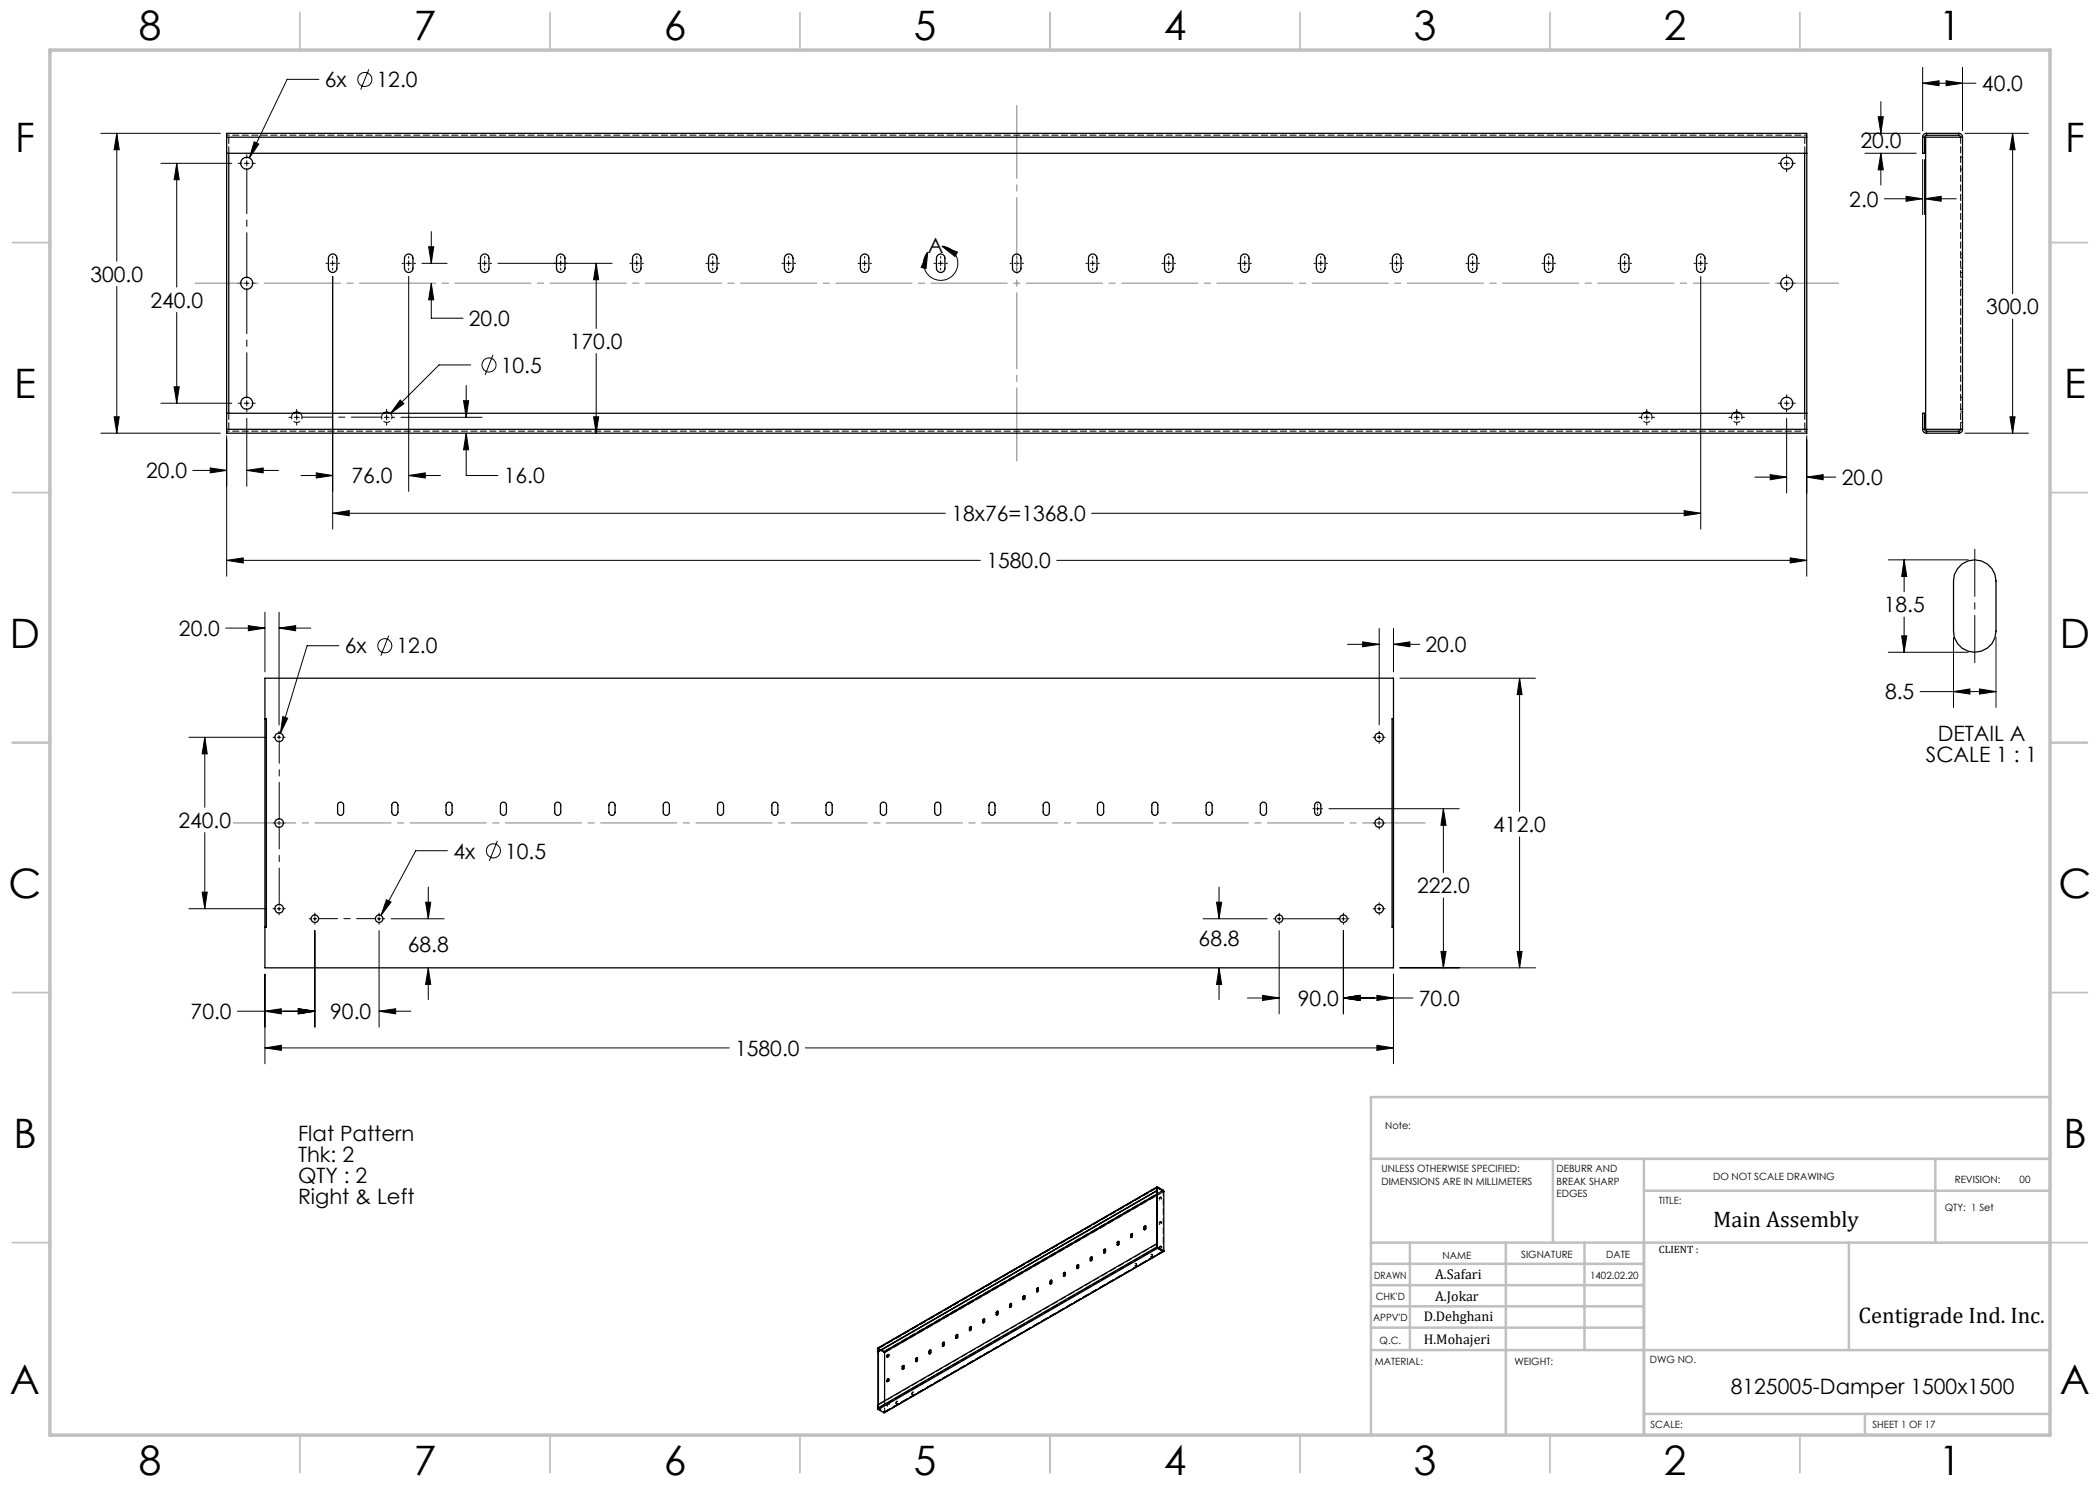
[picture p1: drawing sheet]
<svg xmlns="http://www.w3.org/2000/svg" width="420mm" height="297mm" viewBox="0 0 420 297" stroke-linecap="round" stroke-linejoin="round" font-family="sans-serif">
<g fill="none" stroke="#000" stroke-width=".2">
<path d="M63.8 15.9h-6.4l-7.5 15.7M73.8 13.9l-1.7 4M384.5 16.6l3.3-.4v.9zM384.5 13.5v12.7M384.5 16.6h10.7M389.2 16.2l3.3 .4-3.3 .5zM392.5 13.5v12.7M20.2 26.7h23.9M23.4 26.7l.4 3.2h-1zM23.4 26.7v25.5M32.2 32.7h14.2M35.3 32.7l.5 3.2h-1z"/>
<path d="M35.3 32.7v24.7M47.6 32.7h.7M48.8 32.7h1M49.4 30.9v.7M49.4 32.1v1.1M50.4 32.7h.6M50.8 28.4l1 .4-1.9 2.8zM355.6 32.7h.7M356.8 32.7h1.1M357.3 30.9v.7M357.3 32.1v1.1M357.3 33.7v.7"/>
<path d="M358.4 32.7h.7M373 26.7h11M373 30.7h10.3M375.6 23.4h1.1l-.5 3.3zM376.2 30.7l.5 3.3h-1.1zM376.2 20.3v6.4M376.2 30.7v6.3M376.9 39.8h7.6M381.2 39.3l3.3 .5-3.3 .4zM384.5 31.9v11M384.9 39.8l3.3-.5v.9zM384.9 31.9v11"/>
<path d="M384.9 39.8h6.4M393 26.7h12.7M402.5 26.7l.5 3.2h-1zM402.5 26.7v32.1M23.4 57.3v29.3M47.6 56.7h.7M48.8 56.7h1M49.4 56.2v.9M50.4 56.7h.6M65.2 52.7h.3M66 52.7h1.1M66.5 51.3v.3"/>
<path d="M66.5 52.1v1.1M66.5 53.7v.3M66.5 55.3v50.5M67.6 52.7h.3M80.4 52.7h.3M81.2 52.7h1.1M81.7 51.3v.3M81.7 52.1v1.1M81.7 53.7v.3M81.7 55.3v43M82.8 52.7h.3M84.4 52.7h5"/>
<path d="M85.7 49.4h1l-.4 3.3zM86.3 56.7l.4 3.3h-1zM86.3 56.7v6.9h6.3M86.3 46.3v6.4M95.6 52.7h.3M96.4 52.7h1M96.9 51.3v.3M96.9 52.1v1.1M96.9 53.7v.3M98 52.7h.3M99.6 52.7h22.8M112.1 51.3v.3"/>
<path d="M112.1 52.1v1.1M112.1 53.7v.3M119.2 52.7l.5 3.2h-1zM119.2 52.7v13M126 52.7h.3M126.8 52.7h1M127.4 51.3v.3M127.4 52.1v1.1M127.4 53.7v.3M128.4 52.7h.3M141.2 52.7h.3M142 52.7h1.1"/>
<path d="M142.6 51.3v.3M142.6 52.1v1.1M142.6 53.7v.3M143.5 52.7h.4M156.4 52.7h.3M157.2 52.7h1.1M157.7 51.3v.3M157.7 52.1v1.1M157.7 53.7v.3M158.8 52.7h.3M171.6 52.7h.3M172.4 52.7h1.1"/>
<path d="M172.9 51.3v.3M172.9 52.1v1.1M172.9 53.7v.3M174 52.7h.3M185.6 50.4l-.4 3.3-1-.2zM186.8 52.7h.3M187.6 52.7h1.1M188.1 51.3v.3M188.1 52.1v1.1M188.1 53.7v.3M188.4 49.2a3.4 3.4 0 0 1 3 4.4 3.4 3.4 0 0 1-4.9 2.1 3.4 3.4 0 0 1-.9-5.3M188.4 49.2l3.1 1.2-.5 .9z"/>
<path d="M189.2 52.7h.3M202 52.7h.3M202.8 52.7h1M203.3 51.3v.3M203.3 52.1v1.1M203.3 53.7v.3M204.4 52.7h.3M217.2 52.7h.3M218.1 52.7h.9M218.5 51.3v.3M218.5 52.1v1.1M218.5 53.7v.3"/>
<path d="M219.6 52.7h.3M232.4 52.7h.3M233.2 52.7h1M233.8 51.3v.3M233.8 52.1v1.1M233.8 53.7v.3M234.8 52.7h.3M247.6 52.7h.3M248.4 52.7h1M249 51.3v.3M249 52.1v1.1M249 53.7v.3"/>
<path d="M249.9 52.7h.4M262.8 52.7h.3M263.6 52.7h1.1M264.2 51.3v.3M264.2 52.1v1.1M264.2 53.7v.3M265.1 52.7h.4M278 52.7h.3M278.8 52.7h1.1M279.3 51.3v.3M279.3 52.1v1.1M279.3 53.7v.3"/>
<path d="M280.4 52.7h.3M293.2 52.7h.3M294 52.7h1.1M294.5 51.3v.3M294.5 52.1v1.1M294.5 53.7v.3M295.6 52.7h.3M308.4 52.7h.3M309.2 52.7h1.1M309.7 51.3v.3M309.7 52.1v1.1M309.7 53.7v.3"/>
<path d="M310.8 52.7h.3M323.6 52.7h.3M324.4 52.7h1M324.9 51.3v.3M324.9 52.1v1.1M324.9 53.7v.3M326 52.7h.3M338.8 52.7h.3M339.6 52.7h1M340.1 51.3v.3M340.1 52.1v1.1M340.1 53.7v.3"/>
<path d="M340.1 55.3v50.5M341.2 52.7h.3M355.6 56.7h.7M356.8 56.7h1.1M357.3 55v.6M357.3 56.2v.9M357.3 57.7v.6M358.4 56.7h.7M34.8 77.4h1l-.5 3.2zM35.3 62.5v18.1M93.2 77.1v6.4M94.2 73h-6.4l-9.7 9.7"/>
<path d="M98.6 71l-1.6 4M119.2 70.7v15.9M357.3 78.9v.7M402.5 63.8v22.8M20.2 86.6h23.9M22.8 83.4h1l-.4 3.2zM32.2 80.6h14.2M38.6 94.1h6.7M42.1 93.6l3.2 .5-3.2 .5zM45.3 87.1v28.1M47.6 80.6h.7M48.8 80.6h1"/>
<path d="M49.4 80.1v1.1M49.4 81.7v.7M49.4 94.1l3.2-.5v1zM49.4 83.6v13.7M49.4 94.1h6.3M50.4 80.6h.6M57.8 83.5h.5M58.8 83.5h1.1M59.3 81.9v.5M59.3 82.9v1.1M59.3 84.5v.5M60.2 95.1h6.3"/>
<path d="M63.3 94.6l3.2 .5-3.2 .5zM76.8 83.5h1.1M77.3 81.9v.5M77.3 82.9v1.1M77.3 84.5v.5M78.4 83.5h.5M80 80l.8 .7-2.7 2zM80.2 83.5h16.2M81.7 95.1l3.4-.5v1zM81.7 95.1h6.4M92.7 80.1h1l-.5 3.4zM93.2 86.6l.5 3.4h-1z"/>
<path d="M93.2 86.6v8.5h6.4M118.7 83.4h1l-.5 3.2zM327.8 83.5h.5M328.8 83.5h1M329.4 81.9v.5M329.4 82.9v1.1M329.4 84.5v.5M330.4 83.5h.5M345.8 83.5h.5M346.9 83.5h.9M347.3 81.9v.5M347.3 82.9v1.1"/>
<path d="M347.3 84.5v.5M348.4 83.5h.5M351 95.4h6.3M354 94.9l3.3 .5-3.3 .6zM355.6 80.6h.7M356.8 80.6h1.1M357.3 80.1v1.1M357.3 81.7v.7M357.3 83.6v15M358.4 80.6h.7M361.4 95.4l3.2-.5v1.1zM361.4 87.1v28.1"/>
<path d="M361.4 95.4h5.7M393 86.6h12.7M402 83.4h1l-.5 3.2zM45.3 112.1l3.3-.5v1zM45.3 112.1h150.8M66.5 102.7l3.4-.6v1zM66.5 102.7h122.6M211.3 112.1h150.1M218.3 102.7h121.8M336.8 102.1l3.3 .6-3.3 .4zM358 111.6l3.4 .5-3.4 .5zM377.6 112h16.1"/>
<path d="M380.8 112l.6 3.3h-1.1zM380.8 112v6.4M45.2 125.6h7.8M49.7 125.1l3.3 .5-3.3 .5zM53 122.4v12M55.8 125.6l3.3-.5v1zM55.8 122.4v22.6M55.8 125.6h6.4M67.8 129.1h-6.4l-5.3 17.5M77.8 127.1l-1.6 4.1M269.5 128.9h6.3M272.5 128.4l3.3 .5-3.3 .5z"/>
<path d="M275.8 125.7v19.3M278.7 128.9l3.3-.5v1zM278.7 125.7v8.7M278.7 128.9h5.2M280 135.6h27.1M303.9 135.6l.5 3.3h-1zM303.9 135.6v26.7M377.6 130.5h16.1M380.3 127.2h1.1l-.6 3.3zM380.8 123.4v7.1M384 138.3h15.2M390.7 138.3l3.3-.5v1z"/>
<path d="M390.7 127.5v14M395.9 137.8l3.3 .5-3.3 .5zM399.2 127.5v14M37.8 147.5h15.5M41 147.5l.5 3.3h-1.1zM41 147.5v14M54.6 147.5h.5M55.5 147.5h.7M55.8 146.3v.5M55.8 147.1v.7M56.6 147.5h.4M56.6 143.3l.9 .3-1.4 3z"/>
<path d="M274.6 147.5h.5M275.4 147.5h.8M275.8 146.3v.5M275.8 147.1v.7M275.8 148.2v.5M276.5 147.5h.5M40.4 178.4h1.1l-.5 3.3zM41 166.5v15.2M54.6 164.6h.5M55.5 164.6h.7M55.8 164.2v.8M56.6 164.6h.4"/>
<path d="M77.3 179.9l.9 .5-2 2.7zM85.7 177.4v6.4M89.5 170.1h-6.4l-6.9 13M99.5 168.2l-1.6 4M243.8 177.4v6.4M262.6 161.7h.2M263.2 161.7h.7M263.5 160.8v.2M263.5 161.4v.7M263.5 162.5v.2M264.3 161.7h.2M265.8 161.7h26.1"/>
<path d="M274.6 164.6h.5M275.4 164.6h.8M275.8 163.4v.5M275.8 164.2v.8M275.8 165.3v.5M276.5 164.6h.5M288.7 161.7l.5 3.4h-1zM288.7 161.7v12.9M288.7 179.6v14M303.9 167.4v26.2M37.8 181.7h15.5M53 194.8v18"/>
<path d="M54.6 181.7h.5M55.5 181.7h.7M55.8 181.4v.7M55.8 182.5v.5M56.6 181.7h.4M61.8 183.8h.4M62.6 183.8h.7M63 182.6v.4M63 183.4v.7M63 184.5v.4M63 186.1v19.3M75.5 183.8h.7"/>
<path d="M75.8 182.6v.4M75.8 183.4v.7M75.8 184.5v.4M75.8 186.1v19.3M76.6 183.8h.3M78.2 183.8h10.6M85.1 180.4h1l-.4 3.4zM85.7 193.6l.4 3.3h-1zM85.7 193.6v6.3M240.6 183.8h12.8M243.3 180.4h1l-.5 3.4zM243.8 193.6l.5 3.3h-1z"/>
<path d="M243.8 193.6v6.3M249.5 199.6h6.3M252.5 199.1l3.3 .5-3.3 .5zM254.7 183.8h.4M255.5 183.8h.7M255.8 182.6v.4M255.8 183.4v.7M255.8 184.5v.4M255.8 186.1v16.7M256.5 183.8h11.5M268.3 183.8h.8M268.7 182.6v.4"/>
<path d="M268.7 183.4v.7M268.7 184.5v.4M268.7 199.6l3.3-.5v1zM268.7 186.1v16.7M268.7 199.6h13.9M269.4 183.8h.4M274.6 181.7h.5M275.4 199.1l3.3 .5-3.3 .5zM275.4 181.7h.8M275.8 180.5v.5M275.8 181.4v.7M275.8 182.5v.5"/>
<path d="M276.5 181.7h.5M278.7 194.8v18M280 193.6h27.1M288.2 190.3h1l-.5 3.3zM303.4 190.3h1l-.5 3.3zM47.5 202.2h15.5M53 209.6l3.3-.5v1zM53 202.2l3.3-.4v1zM53 209.6h92.8M59.7 201.8l3.3 .4-3.3 .6zM75.8 202.2l3.3-.4v1zM75.8 202.2h6.4"/>
<path d="M161.1 209.6h117.6M275.4 209.1l3.3 .5-3.3 .5z"/>
<circle cx="73" cy="15.9" r="1.41"/>
<circle cx="97.8" cy="73" r="1.4"/>
<circle cx="77" cy="129.2" r="1.41"/>
<circle cx="98.7" cy="170.2" r="1.41"/>
</g>
<path d="M49.4 55.6v-22M49.4 79.6v-22" fill="none" stroke="#000" stroke-width=".2" stroke-dasharray="15.2 1.3 1.3 1.3" stroke-dashoffset="6.2"/>
<path d="M76.3 83.4h-15.9" fill="none" stroke="#000" stroke-width=".2" stroke-dasharray="15.2 1.3 1.3 1.3" stroke-dashoffset="9.2"/>
<path d="M55.8 163.9v-15.7M55.8 181v-15.7" fill="none" stroke="#000" stroke-width=".2" stroke-dasharray="15.2 1.3 1.3 1.3" stroke-dashoffset="7.8"/>
<path d="M75.1 183.7h-11.4" fill="none" stroke="#000" stroke-width=".2" stroke-dasharray="15.2 1.3 1.3 1.3" stroke-dashoffset="11.4"/>
<path d="M395 109.8v22.7" fill="none" stroke="#000" stroke-width=".2" stroke-dasharray="15.2 1.3 1.3 1.3" stroke-dashoffset="5.8"/>
<path d="M367.7 56.6h-328.7" fill="none" stroke="#808080" stroke-width=".2" stroke-dasharray="15.2 1.3 1.3 1.3" stroke-dashoffset="5.2"/>
<path d="M203.4 21.1v71.1" fill="none" stroke="#808080" stroke-width=".2" stroke-dasharray="15.2 1.3 1.3 1.3" stroke-dashoffset=".6"/>
<path d="M46.6 164.6h238.5" fill="none" stroke="#808080" stroke-width=".2" stroke-dasharray="15.2 1.3 1.3 1.3" stroke-dashoffset="2.7"/>
<g fill="none" stroke="#c0c0c0" stroke-width=".35">
<path d="M60 2.5v7.5M110 2.5v7.5M160 2.5v7.5M210 2.5v7.5M260 2.5v7.5M310 2.5v7.5M360 2.5v7.5M2.5 48.5h7.5M410 48.5h7.5M2.5 98.5h7.5M410 98.5h7.5M2.5 148.5h7.5"/>
<path d="M410 148.5h7.5M2.5 198.5h7.5M410 198.5h7.5M2.5 248.5h7.5M410 248.5h7.5M60 287v7.5M110 287v7.5M160 287v7.5M210 287v7.5M260 287v7.5M310 287v7.5M360 287v7.5"/>
</g>
<g fill="none" stroke="#c0c0c0" stroke-width=".5">
<path d="M410 219.4h-135.8v67.4M274.2 231.8h135.8M310.6 231.8v16.7M328.8 231.8v55.2M328.8 238.2h81.2M387.1 231.8v16.7M274.2 248.5h135.8M274.2 257h54.6M274.2 252.8h54.6M282 248.5v21.5M301.2 248.5v38.3M316.9 248.5v21.5"/>
<path d="M369.8 248.5v21.5M274.2 265.5h54.6M274.2 261.3h54.6M274.2 270h135.8M328.8 282.8h81.2M373 282.8v4.2"/>
</g>
<path d="M10 10h400v277h-400z" fill="none" stroke="#c0c0c0" stroke-width=".7"/>
<g fill="#000">
<path d="M185.6 50.4l-.4 3.3-1-.2zM188.4 49.2l3.1 1.2-.5 .9z"/>
<path d="M358 111.6l3.4 .5-3.4 .5zM45.3 112.1l3.3-.5v1zM50.8 28.4l-.9 3.2 1.9-2.8zM23.4 26.7l.4 3.2h-1zM22.8 83.4h1l-.4 3.2zM35.3 32.7l.5 3.2h-1zM34.8 77.4h1l-.5 3.2zM86.3 56.7l.4 3.3h-1zM85.7 49.4h1l-.4 3.3zM63.3 94.6l3.2 .5-3.2 .5zM81.7 95.1l3.4-.5v1zM66.5 102.7l3.4-.6v1zM336.8 102.1l3.3 .6-3.3 .4zM361.4 95.4l3.2-.5v1.1zM354 94.9l3.3 .5-3.3 .6zM49.4 94.1l3.2-.5v1zM42.1 93.6l3.2 .5-3.2 .5zM80 80l-1.9 2.7 2.7-2zM118.7 83.4h1l-.5 3.2zM119.2 52.7l.5 3.2h-1zM93.2 86.6l.5 3.4h-1zM92.7 80.1h1l-.5 3.4zM303.9 135.6l.5 3.3h-1zM303.4 190.3h1l-.5 3.3zM53 209.6l3.3-.5v1zM275.4 209.1l3.3 .5-3.3 .5zM288.7 161.7l.5 3.4h-1zM288.2 190.3h1l-.5 3.3zM85.1 180.4h1l-.4 3.4zM85.7 193.6l.4 3.3h-1zM59.7 201.8l3.3 .4-3.3 .6zM75.8 202.2l3.3-.4v1zM53 202.2l3.3-.4v1zM59.7 201.8l3.3 .4-3.3 .6zM252.5 199.1l3.3 .5-3.3 .5zM268.7 199.6l3.3-.5v1zM268.7 199.6l3.3-.5v1zM275.4 199.1l3.3 .5-3.3 .5zM243.8 193.6l.5 3.3h-1zM243.3 180.4h1l-.5 3.4zM41 147.5l.5 3.3h-1.1zM40.4 178.4h1.1l-.5 3.3zM56.6 143.3l-.5 3.3 1.4-3zM77.3 179.9l-1.1 3.2 2-2.7zM49.7 125.1l3.3 .5-3.3 .5zM55.8 125.6l3.3-.5v1zM278.7 128.9l3.3-.5v1zM272.5 128.4l3.3 .5-3.3 .5zM376.2 30.7l.5 3.3h-1.1zM375.6 23.4h1.1l-.5 3.3zM384.5 16.6l3.3-.4v.9zM389.2 16.2l3.3 .4-3.3 .5zM402.5 26.7l.5 3.2h-1zM402 83.4h1l-.5 3.2zM381.2 39.3l3.3 .5-3.3 .4zM384.9 39.8l3.3-.5v.9zM390.7 138.3l3.3-.5v1zM395.9 137.8l3.3 .5-3.3 .5zM380.8 112l.6 3.3h-1.1zM380.3 127.2h1.1l-.6 3.3z"/>
</g>
<g fill="none" stroke="#000" stroke-width=".25">
<path d="M45.3 27.4v-.7h316.1v.7M45.3 27.4v58.5M45.3 30.7h316.1M45.3 27.4h316.1M45.8 30.7v52M360.9 30.7v52M361.4 27.4v58.5M384.5 27.4v3.3h.4v-3.3M384.5 27.4h.4M385.3 27.1l-.3 .1-.1 .2M385.3 26.7a.73 .73 0 0 0-.8 .7M385.3 26.7h6.4"/>
<path d="M385.3 26.7v.4M385.3 27.1h6.4M391.7 26.7a.73 .73 0 0 1 .8 .7M391.7 27.1l.3 .1 .1 .2M391.7 26.7v.4M392.5 27.4h-7.4v58.5h7.4M392.5 27.4v58.5M65.9 51.1a.83 .83 0 0 1 .9-.3 .83 .83 0 0 1 .6 .8v2.1a.85 .85 0 0 1-.9 .8 .85 .85 0 0 1-.8-.8v-2.1zM81.1 51.1a.83 .83 0 0 1 .9-.3 .83 .83 0 0 1 .6 .8v2.1a.85 .85 0 0 1-.9 .8 .85 .85 0 0 1-.8-.8v-2.1zM96.3 51.1a.84 .84 0 0 1 .9-.3 .84 .84 0 0 1 .6 .8v2.1a.85 .85 0 0 1-.9 .8 .85 .85 0 0 1-.8-.8v-2.1zM111.4 51.1a.86 .86 0 0 1 1-.3 .86 .86 0 0 1 .6 .8v2.1a.85 .85 0 0 1-.9 .8 .85 .85 0 0 1-.8-.8v-2.1zM126.6 51.1a.86 .86 0 0 1 1-.3 .86 .86 0 0 1 .6 .8v2.1a.85 .85 0 0 1-.8 .8 .85 .85 0 0 1-.9-.8v-2.1z"/>
<path d="M142 51a.85 .85 0 0 1 .9-.1 .85 .85 0 0 1 .5 .7v2.1a.85 .85 0 0 1-.8 .8 .85 .85 0 0 1-.9-.8v-2.1zM157.2 51a.85 .85 0 0 1 .9-.1 .85 .85 0 0 1 .5 .7v2.1a.86 .86 0 0 1-.9 .8 .86 .86 0 0 1-.8-.8v-2.1zM172.4 51a.82 .82 0 0 1 .9-.1 .82 .82 0 0 1 .5 .7v2.1a.85 .85 0 0 1-.9 .8 .85 .85 0 0 1-.8-.8v-2.1zM187.6 51a.82 .82 0 0 1 .9-.1 .82 .82 0 0 1 .5 .7v2.1a.85 .85 0 0 1-.9 .8 .85 .85 0 0 1-.8-.8v-2.1zM202.8 51a.82 .82 0 0 1 .9-.1 .82 .82 0 0 1 .5 .7v2.1a.85 .85 0 0 1-.9 .8 .85 .85 0 0 1-.8-.8v-2.1zM217.8 51.1a.86 .86 0 0 1 1-.3 .86 .86 0 0 1 .6 .8v2.1a.85 .85 0 0 1-.9 .8 .85 .85 0 0 1-.8-.8v-2.1zM233 51.1a.86 .86 0 0 1 1-.3 .86 .86 0 0 1 .6 .8v2.1a.85 .85 0 0 1-.8 .8 .85 .85 0 0 1-.9-.8v-2.1zM248.2 51.1a.86 .86 0 0 1 1-.3 .86 .86 0 0 1 .6 .8v2.1a.85 .85 0 0 1-.8 .8 .85 .85 0 0 1-.9-.8v-2.1zM263.5 51.1a.86 .86 0 0 1 .9-.3 .86 .86 0 0 1 .6 .8v2.1a.86 .86 0 0 1-.9 .8 .86 .86 0 0 1-.8-.8v-2.1zM278.7 51.1a.86 .86 0 0 1 .9-.3 .86 .86 0 0 1 .6 .8v2.1a.86 .86 0 0 1-.9 .8 .86 .86 0 0 1-.8-.8v-2.1zM293.9 51.1a.83 .83 0 0 1 .9-.3 .83 .83 0 0 1 .6 .8v2.1a.85 .85 0 0 1-.9 .8 .85 .85 0 0 1-.8-.8v-2.1zM309.1 51.1a.83 .83 0 0 1 .9-.3 .83 .83 0 0 1 .6 .8v2.1a.85 .85 0 0 1-.9 .8 .85 .85 0 0 1-.8-.8v-2.1z"/>
<path d="M324.3 51.1a.84 .84 0 0 1 .9-.3 .84 .84 0 0 1 .6 .8v2.1a.85 .85 0 0 1-.9 .8 .85 .85 0 0 1-.8-.8v-2.1zM339.4 51.1a.86 .86 0 0 1 1-.3 .86 .86 0 0 1 .6 .8v2.1a.85 .85 0 0 1-.9 .8 .85 .85 0 0 1-.8-.8v-2.1zM45.3 85.9v.7h316.1v-.7M45.3 82.7h316.1M45.3 85.9h316.1M58.7 82.7l.6-.3 .7 .3M76.7 82.7l.6-.3 .7 .3M328.6 82.7l.8-.3 .6 .3M346.7 82.7l.6-.3 .7 .3M384.5 85.9a.73 .73 0 0 0 .8 .7M384.5 85.9v-3.2h.4v3.2M384.5 85.9h.4"/>
<path d="M384.9 85.9l.1 .2 .3 .2M385.3 86.6h6.4M385.3 86.3h6.4M385.3 86.3v.3M391.7 86.3v.3M392.1 85.9l-.1 .2-.3 .2M392.5 85.9a.73 .73 0 0 1-.8 .7M392.4 112.8a4.3 4.3 0 0 1 6.8 3.4v10a4.3 4.3 0 0 1-4.2 4.3 4.3 4.3 0 0 1-4.3-4.3v-10l.2-1.3 .6-1.2zM53 135.6h225.7v58h-225.7zM53 143.8h.3v41.7h-.3M278.7 143.8h-.3v41.7h.3M67.6 160.7a.59 .59 0 0 1 .7-.3 .59 .59 0 0 1 .4 .6v1.5a.6 .6 0 0 1-.6 .6 .6 .6 0 0 1-.6-.6z"/>
<path d="M78.6 160.5l.6-.1 .4 .4v1.7a.62 .62 0 0 1-.6 .6 .62 .62 0 0 1-.6-.6v-1.5zM89.3 160.7a.59 .59 0 0 1 .7-.3 .59 .59 0 0 1 .4 .6v1.5a.6 .6 0 0 1-.6 .6 .6 .6 0 0 1-.6-.6zM100.2 160.7a.59 .59 0 0 1 .7-.3 .59 .59 0 0 1 .4 .6v1.5a.6 .6 0 0 1-.6 .6 .6 .6 0 0 1-.6-.6zM111.2 160.5l.5-.1 .4 .4v1.7a.6 .6 0 0 1-.6 .6 .6 .6 0 0 1-.6-.6v-1.7zM122 160.5l.6-.1 .4 .4v1.7a.62 .62 0 0 1-.6 .6 .62 .62 0 0 1-.6-.6v-1.5zM132.9 160.5l.6-.1 .3 .4 .1 1.7a.62 .62 0 0 1-.6 .6 .62 .62 0 0 1-.7-.6v-1.5zM143.8 160.5l.5-.1 .3 .3 .1 1.8a.6 .6 0 0 1-.6 .6 .6 .6 0 0 1-.6-.6v-1.5zM154.6 160.5l.6-.1 .3 .4 .1 1.7a.6 .6 0 0 1-.6 .6 .6 .6 0 0 1-.6-.6v-1.7zM165.5 160.5l.5-.1 .3 .3 .1 1.8a.62 .62 0 0 1-.6 .6 .62 .62 0 0 1-.6-.6v-1.5zM176.3 160.5l.6-.1 .4 .4v1.7a.62 .62 0 0 1-.6 .6 .62 .62 0 0 1-.6-.6v-1.5zM187.2 160.5l.5-.1 .4 .4v1.7a.6 .6 0 0 1-.6 .6 .6 .6 0 0 1-.6-.6v-1.5zM198 160.5l.6-.1 .3 .3 .1 1.8a.6 .6 0 0 1-.6 .6 .6 .6 0 0 1-.6-.6v-1.5z"/>
<path d="M208.9 160.5l.5-.1 .4 .4 .1 1.7a.62 .62 0 0 1-.6 .6 .62 .62 0 0 1-.7-.6v-1.5zM219.7 160.5l.6-.1 .4 .4v1.7a.62 .62 0 0 1-.6 .6 .62 .62 0 0 1-.6-.6v-1.5zM230.6 160.5l.5-.1 .5 .4v1.7a.6 .6 0 0 1-.6 .6 .6 .6 0 0 1-.6-.6v-1.5zM241.3 160.7a.59 .59 0 0 1 .7-.3 .59 .59 0 0 1 .4 .6v1.5a.6 .6 0 0 1-.6 .6 .6 .6 0 0 1-.6-.6zM252.2 160.7a.59 .59 0 0 1 .7-.3 .59 .59 0 0 1 .4 .6v1.5a.62 .62 0 0 1-.6 .6 .62 .62 0 0 1-.6-.6v-1.5zM263.2 160.5l.5-.1 .4 .4 .1 1.7a.62 .62 0 0 1-.7 .6 .62 .62 0 0 1-.6-.6v-1.5zM231.4 237.5v.6M231.4 238.1l-55.8 32.3M231.4 237.5h.1M231.4 238.1l-55.9 32.3M231.4 237.5l-55.9 32.2M231.4 239l-54.5 31.5"/>
<path d="M231.4 238.8l-54.6 31.6-.6-.4 .7 .5M231.4 237.4l-55.9 32.3M231.4 237.5v11.9M231.5 237.5v12M231.5 237.5l-.1 .1M231.5 237.5l1.2 .8M231.5 237.4l-.1 .1M231.5 237.5h-.1M231.5 237.4v.1M231.5 237.4l1.1 .7M231.5 237.5l1.1 .6M232.6 238.1l.2 .2"/>
<path d="M232.6 238.1l.1 .2M232.6 238.1h.1M232.6 238.1v.1M232.7 238.3h.1M232.8 238.3v11.9M204.6 259.4l.2-.3 .1 .1v.6l-.2 .1-.1-.1M204.6 259.4v.4M204.6 259.8l.1 .1M204.6 259.4h.1M204.7 259.9h.1M204.7 259.4v.5M204.9 259.1l-.2 .3"/>
<path d="M207.3 257.8l.2-.2 .1 .5-.2 .3-.1-.1M207.3 257.8v.5M207.3 258.3h.1M207.3 257.8l.1 .1M207.4 258.3v.1M207.4 257.9v.4M207.6 257.6l-.2 .3M210 256.3l.3-.3v.6l-.2 .2-.1-.1M210 256.3v.4M210 256.7h.1M210 256.3h.1M210.1 256.7v.1"/>
<path d="M210.1 256.3v.4M210.3 256l-.2 .3M212.7 254.7l.3-.2v.6l-.2 .2-.1-.1M212.7 254.7v.5M212.7 255.2h.1M212.7 254.7l.1 .1M212.8 255.2v.1M212.8 254.8v.4M213 254.5l-.2 .3M215.4 253.2l.2-.3 .1 .6-.2 .2-.1-.1M215.4 253.2v.4M215.4 253.6h.1"/>
<path d="M215.4 253.2h.1M215.4 253.6l.1 .1M215.7 252.9l-.3 .3M218.1 251.6l.2-.2h.1v.6l-.2 .2-.1-.1M218.1 251.6v.5M218.1 252.1h.1M218.1 251.6v.1M218.1 252.1l.1 .1M218.1 251.7v.4M218.3 251.4l-.2 .3M220.7 250.1l.2-.3 .2 .1v.5l-.3 .2-.1-.1M220.7 250.1v.4"/>
<path d="M220.7 250.5h.1M220.7 250.1l.1 .1M220.8 250.5v.1M220.8 250.2v.3M221.1 249.9l-.3 .3M223.4 248.5l.2-.3 .1 .1v.5l-.1 .3-.2-.1M223.4 248.5v.5M223.4 249h.1M223.4 248.5l.1 .1M223.5 248.6v.5M223.7 248.3l-.2 .3M226.1 247l.3-.3v.6l-.2 .2-.1-.1"/>
<path d="M226.1 247v.4M226.1 247.4h.1M226.1 247h.1M226.2 247v.5M226.4 246.8l-.2 .2M228.8 245.4l.3-.2v.6l-.2 .2-.1-.2M228.8 245.4v.4M228.8 245.8l.1 .1M228.8 245.4l.1 .1M228.9 245.5v.5M229.1 245.2l-.2 .3M231.4 249.4l.1 .3"/>
<path d="M231.4 249.4h.1M231.4 249.4l-55.9 32.3M231.4 248.7l-55.9 32.3v.7M231.4 248.7v.7M231.4 248.7v.1M231.4 249.4l.1 .2M231.5 249.4l1.2 .8M231.5 249.6v.1M231.5 249.7l-55.9 32.2M231.5 249.7l1.1 .6M231.5 249.6l1.1 .6M232.6 250.2h.1"/>
<path d="M232.6 250.3l-55.8 32.2M232.6 250.2v.1M232.7 250.2h-.1M232.7 250.2h.1M232.7 250.3l-55.9 32.2M232.8 250.2l-.2 .1M175.5 269.7v.7M175.5 270.4h.1M175.6 270.4v10.5M175.7 270.4v10.5M176.9 270.5v9.7M177.4 275.9l.2-.1a.24 .24 0 0 1 .1 .3 .24 .24 0 0 1-.4 .1z"/>
<path d="M177.5 270.9h.1a.24 .24 0 0 1 .1 .3 .24 .24 0 0 1-.4 .1zM177.7 275.8l-.3 .2v.3M177.7 270.9l-.2 .1-.1 .4M180.4 273.4l.3-.3v.6l-.1 .2-.2-.1M180.4 273.4v.4M180.4 273.8h.1M180.4 273.4h.1M180.5 273.8v.1M180.5 273.4v.4M180.7 273.1l-.2 .3M183.1 271.8l.3-.3v.7l-.1 .1-.2-.1M183.1 271.8v.4"/>
<path d="M183.1 272.2l.1 .1M183.1 271.8h.1M183.2 272.3h.1M183.2 271.8v.5M183.4 271.6l-.2 .2M185.8 270.3l.1-.3h.2v.6l-.2 .2-.1-.1M185.8 270.3v.4M185.8 270.7h.1M185.8 270.3h.1M185.9 270.7v.1M185.9 270.3v.4M186.1 270l-.2 .3"/>
<path d="M188.5 268.7l.2-.3 .1 .1v.6l-.2 .1-.1-.1M188.5 268.7v.4M188.5 269.1l.1 .1M188.5 268.7h.1M188.6 269.2h.1M188.6 268.7v.5M188.8 268.5l-.2 .2M191.2 267.2l.2-.3 .1 .5-.2 .3-.1-.1M191.2 267.2v.4M191.2 267.6h.1M191.2 267.2h.1M191.3 267.6v.1"/>
<path d="M191.3 267.2v.4M191.5 266.9l-.2 .3M193.9 265.6l.2-.3v.7l-.1 .1-.1-.1M193.9 265.6v.4M193.9 266l.1 .1M193.9 265.6h.1M194 266.1h.1M194 265.6v.5M194.2 265.4l-.2 .2M196.6 264.1l.2-.3v.6l-.1 .2-.1-.1M196.6 264.1v.4M196.6 264.5h.1"/>
<path d="M196.6 264.1h.1M196.6 264.5v.1M196.8 263.8l-.2 .3M199.2 262.5l.3-.3v.7l-.1 .1-.2-.1M199.2 262.5v.4M199.2 262.9l.1 .1M199.2 262.5h.1M199.3 263h.1M199.3 262.5v.5M199.5 262.3l-.2 .2M201.9 260.9l.2-.2h.1v.6l-.2 .2-.1-.1M201.9 260.9v.5"/>
<path d="M201.9 261.4h.1M201.9 260.9l.1 .1M202 261.4v.1M202 261v.4M202.2 260.7l-.2 .3M175.5 281.7l.1 .2M175.6 281.9l1.2 .6"/>
<circle cx="49.3" cy="32.7" r="1.19"/>
<circle cx="357.3" cy="32.7" r="1.19"/>
<circle cx="49.4" cy="56.7" r="1.2"/>
<circle cx="357.3" cy="56.7" r="1.2"/>
<circle cx="49.3" cy="80.6" r="1.2"/>
<circle cx="357.3" cy="80.6" r="1.2"/>
<circle cx="55.8" cy="147.5" r=".85"/>
<circle cx="275.8" cy="147.5" r=".86"/>
<circle cx="55.8" cy="164.6" r=".85"/>
<circle cx="275.8" cy="164.6" r=".86"/>
<circle cx="55.8" cy="181.7" r=".84"/>
<circle cx="63" cy="183.7" r=".74"/>
<circle cx="75.8" cy="183.7" r=".75"/>
<circle cx="255.8" cy="183.7" r=".75"/>
<circle cx="268.7" cy="183.7" r=".75"/>
<circle cx="275.8" cy="181.8" r=".85"/>
</g>
<path d="M45.4 27h316M361.4 86.2h-316M232 239.5a.22 .22 0 0 1 .2 .3 .22 .22 0 0 1-.4 0l.2-.3M232.1 239.5a.22 .22 0 0 1 .1 .3 .22 .22 0 0 1-.3 0l.2-.3M232 244.4a.22 .22 0 0 1 .2 .3 .22 .22 0 0 1-.4 0l.2-.3M232 249.3a.22 .22 0 0 1 .2 .3 .22 .22 0 0 1-.4 0l.2-.3M232.1 249.3a.22 .22 0 0 1 .1 .3 .22 .22 0 0 1-.3 0l.2-.3M232.1 244.4a.22 .22 0 0 1 .1 .3 .22 .22 0 0 1-.3 0l.2-.3M177.6 280.7h-.1a.25 .25 0 0 0-.2 .3 .25 .25 0 0 0 .3 .2 .25 .25 0 0 0 .2-.3v-.2h-.2M177.6 280.7v.1a.25 .25 0 0 0-.2 .3 .25 .25 0 0 0 .3 .2 .25 .25 0 0 0 .2-.4l-.1-.2h-.2" fill="none" stroke="#000" stroke-width=".2" stroke-dasharray="1.3 .6" stroke-dashoffset=".8"/>
<g fill="none" stroke="#000" stroke-width=".2" stroke-dasharray="1.3 .6">
<path d="M45.8 30.6v-3.2M361 30.6v-3.2M392.1 33.8h.4M392.5 31.4h-.4M392.1 57.8h.4M392.1 54.5h.4M392.5 53.6h-.4M392.5 51.6h-.4M392.5 55.4h-.4M392.5 50.8h-.4M392.5 79.4h-.4M45.8 85.8v-3.2"/>
<path d="M58.7 82.6a1.05 1.05 0 0 0-.1 1.6 1.05 1.05 0 0 0 1.5 0 1.05 1.05 0 0 0-.1-1.6M76.7 82.6a1.05 1.05 0 0 0-.1 1.6 1.05 1.05 0 0 0 1.5 0 1.05 1.05 0 0 0-.1-1.6M330 82.6a1.05 1.05 0 0 1 .1 1.6 1.05 1.05 0 0 1-1.5 0 1.05 1.05 0 0 1 .1-1.6M348 82.6a1.05 1.05 0 0 1 .1 1.6 1.05 1.05 0 0 1-1.5 0 1.05 1.05 0 0 1 .1-1.6M361 85.8v-3.2M392.1 85.8v-58.4M392.1 81.8h.4M392.1 84.5h.4M392.5 82.4h-.4M231.4 238.2v-.6M231.4 237.6l.1-.1M231.9 240h.1"/>
<path d="M232.2 239.5v-.1M232.7 238.3v-.1M204.7 259.9h.1M204.7 259.9h.2l.1-.2M205 259.2l-.1-.1M205 259.7l-.1-.1M205 259.7v-.5M205 259.2h-.1M207.4 258.3v.1M207.4 258.3h.2l.1-.2M207.7 257.6h-.1M207.7 258.1h-.1"/>
<path d="M207.7 258.1v-.4M207.7 257.7h-.1M207.7 257.7l-.1-.1M210.1 256.8h.1M210.1 256.8h.2l.1-.2M210.3 256h.1M210.4 256.6l-.1-.1M210.4 256.6v-.5M210.4 256.1h-.1M210.4 256.1l-.1-.1M212.8 255.2v.1M212.8 255.2h.2l.1-.2"/>
<path d="M213 254.5h.1M213.1 255h-.1M213.1 255v-.4M213.1 254.6h-.1M213.1 254.6l-.1-.1M215.4 253.7h.1M215.5 253.7h.2l.1-.2M215.7 252.9h-.1M215.8 253.5l-.1-.1M215.8 253.5v-.5M215.8 253h-.1M215.8 253l-.1-.1"/>
<path d="M218.1 252.1l.1 .1M218.2 252.1h.1l.2-.2M218.4 251.4h-.1M218.5 251.9h-.1M218.5 251.9v-.4M218.5 251.5h-.1M218.5 251.5l-.1-.1M220.8 250.6h.1M220.9 250.6h.1l.1-.2M221.1 249.8h-.1M221.1 250.4v-.1M221.1 250.4v-.5"/>
<path d="M221.1 249.9h.1M221.1 249.9v-.1M223.5 249l.1 .1M223.5 249h.2l.1-.2M223.8 248.3h-.1M223.8 248.8h.1M223.8 248.8v-.4M223.8 248.4h.1M223.8 248.4l-.1-.1M226.2 247.5h.1M226.2 247.5h.2l.1-.3M226.5 246.7h-.1"/>
<path d="M226.5 247.2h-.1M226.5 247.2v-.4M226.5 246.8h-.1M226.5 246.8l-.1-.1M226.9 253.2h.1M227.3 252.7h-.1M228.9 245.9v.1M228.9 245.9h.2l.1-.2M229.2 245.2h-.1M229.2 245.7h-.1M229.2 245.7v-.4M229.2 245.3l-.1-.1"/>
<path d="M230.1 251.3l.1 .1M230.5 250.9h-.1M231.4 249.5h.1M231.5 249.5h-.1M231.9 249.8h.1M231.9 244.9h.1M232.2 249.3v-.1M232.2 244.4v-.1M175.6 269.6h.1M175.6 269.7h.1M175.6 269.7h-.1M175.6 269.8v.6"/>
<path d="M175.7 269.7v-.1M175.7 270.3v-.6M175.7 269.7l.5 .3M175.7 269.7l-.1 .1M176.8 270.4l.1 .1M176.8 270.4v-.1M176.8 270.3l.1 .2M176.9 270.5v-.1M176.9 270.5h.1M177.4 276.3h.1M177.4 271.4h.1M177.8 275.8h-.1"/>
<path d="M177.8 270.9h-.1M180.5 273.8l.1 .1M180.5 273.9l.2-.1 .1-.2M180.8 273.1h-.1M180.8 273.6h.1M180.8 273.6v-.4M180.8 273.2h.1M180.8 273.2l-.1-.1M182.4 278.9h.1M182.7 278.5v-.1M183.2 272.3h.1M183.2 272.3h.2l.1-.2"/>
<path d="M183.5 271.6l-.1-.1M183.5 272.1l-.1-.1M183.5 272.1v-.4M183.5 271.7l-.1-.1M185.9 270.7l.1 .1M185.9 270.8l.2-.1 .1-.2M186.2 270h-.1M186.2 270.5h-.1M186.2 270.5v-.4M186.2 270.1h-.1M186.2 270.1l-.1-.1M188.6 269.2h.1"/>
<path d="M188.6 269.2h.2l.1-.2M188.9 268.5l-.1-.1M188.9 269l-.1-.1M188.9 269v-.4M188.9 268.6l-.1-.1M188.9 268.6l-.1-.2M191.3 267.6v.1M191.3 267.7l.2-.1 .1-.2M191.5 266.9h.1M191.6 267.4h-.1M191.6 267.4v-.4M191.6 267h-.1"/>
<path d="M191.6 267l-.1-.1M193.9 266.1h.1M194 266.1h.2l.1-.2M194.2 265.4v-.1M194.3 265.9l-.1-.1M194.3 265.9v-.4M194.3 265.5l-.1-.1M194.3 265.5l-.1-.2M196.6 264.5l.1 .1M196.7 264.6l.2-.1 .1-.2M196.9 263.8h-.1M197 264.3h-.1"/>
<path d="M197 264.3v-.4M197 263.9h-.1M197 263.9l-.1-.1M199.3 263h.1M199.4 263h.1l.1-.2M199.6 262.3l-.1-.1M199.6 262.8v-.1M199.6 262.8v-.4M199.6 262.4v-.1M199.6 262.4v-.2M202 261.4l.1 .1M202 261.4h.2l.1-.2"/>
<path d="M202.3 260.7h-.1M202.3 261.2h.1M202.3 261.2v-.4M202.3 260.8h.1M202.3 260.8l-.1-.1M175.5 281h.1M175.6 281.7l-.1-.1M175.6 281.7l.1-.1M175.7 281.8l-.1-.1M175.7 281.8v.1M176.8 282.4v.1M176.9 282.4h-.1"/>
<path d="M176.9 282.4h.1M176.9 282.4v.1M177.4 281.2h.1M177.8 280.7h-.1M179.2 280.7l.1 .1M179.5 280.3h.1"/>
</g>
<path d="M231.5 237.5l-55.9 32.2M231.5 249.5l-55.8 32.3M232.8 250.2l-55.9 32.2M175.7 269.6l55.8-32.2M176.8 270.3l55.9-32.3M176.9 270.5l55.9-32.2M175.6 281.7l55.9-32.3M175.6 281l55.9-32.2M176.8 282.4l55.9-32.2" fill="none" stroke="#000" stroke-width=".2" stroke-dasharray="1.3 .6" stroke-dashoffset="-.2"/>
<path d="M231.4 249.5v-.8M232.7 250.2v-11.9M177.5 276.3l.3-.2v-.3M177.5 271.4l.3-.2v-.3M175.6 280.9v.8M175.7 281.6v-.7" fill="none" stroke="#000" stroke-width=".2" stroke-dasharray="1.3 .6" stroke-dashoffset=".4"/>
<path d="M232.7 250.2l-55.8 32.2M175.7 269.7l55.8-32.2" fill="none" stroke="#000" stroke-width=".2" stroke-dasharray="1.3 .6" stroke-dashoffset="-.1"/>
<path d="M176.9 282.4v-2.2" fill="none" stroke="#000" stroke-width=".2" stroke-dasharray="1.3 .6" stroke-dashoffset=".5"/>
<g fill="none" stroke="#000" stroke-width=".2" stroke-dasharray="1.3 .6" stroke-dashoffset=".7">
<path d="M231.4 239l1.3-.7M231.4 237.6l1.3 .7M232.6 238.1l-1.2 .7M227.1 252.7a.2 .2 0 0 1 .1 .3 .2 .2 0 0 1-.3 0l.2-.3M227.1 253.2l.1-.1a.22 .22 0 0 0 .2-.2 .22 .22 0 0 0-.3-.2 .22 .22 0 0 0-.1 .3l.1 .2M230.3 250.9a.2 .2 0 0 1 .1 .3 .2 .2 0 0 1-.3 0l.2-.3M230.3 251.3h.1a.22 .22 0 0 0 .2-.3 .22 .22 0 0 0-.3-.1 .22 .22 0 0 0-.2 .3l.2 .1M175.6 269.8l1.3 .7M176.8 270.3l-1.1-.7M182.5 278.4v.1a.22 .22 0 0 0-.2 .2 .22 .22 0 0 0 .3 .2 .22 .22 0 0 0 .1-.3l-.2-.2M182.6 278.9a.2 .2 0 0 1-.1-.3 .2 .2 0 0 1 .3 0l-.2 .3M175.6 281.7l1.3 .7"/>
<path d="M175.7 281.8l1.1 .6M175.7 281.6l1.2 .8M179.3 280.3a.22 .22 0 0 0-.2 .3 .22 .22 0 0 0 .3 .1 .22 .22 0 0 0 .1-.3l-.2-.1M179.4 280.7a.2 .2 0 0 1-.1-.3 .2 .2 0 0 1 .3 0l-.2 .3"/>
</g>
<path d="M175.6 270.4v-.7M176.2 270l-.5-.3M175.6 281.7v-.7" fill="none" stroke="#000" stroke-width=".2" stroke-dasharray="1.3 .6" stroke-dashoffset=".3"/>
<g font-size="8.1">
<text x="27.8" y="8">8</text>
<text x="82.8" y="8">7</text>
<text x="132.8" y="8">6</text>
<text x="182.8" y="8">5</text>
<text x="232.8" y="8">4</text>
<text x="282.8" y="8">3</text>
<text x="332.8" y="8">2</text>
<text x="387.8" y="8">1</text>
<text x="3" y="30.4">F</text>
<text x="413" y="30.4">F</text>
<text x="2.8" y="79.6">E</text>
<text x="412.8" y="79.6">E</text>
<text x="2" y="129.6">D</text>
<text x="412" y="129.6">D</text>
<text x="1.7" y="179.6">C</text>
<text x="411.7" y="179.6">C</text>
<text x="2.7" y="229.6">B</text>
<text x="412.7" y="229.6">B</text>
<text x="2" y="278.9">A</text>
<text x="412" y="278.9">A</text>
<text x="27.8" y="295">8</text>
<text x="82.8" y="295">7</text>
<text x="132.8" y="295">6</text>
<text x="182.8" y="295">5</text>
<text x="232.8" y="295">4</text>
<text x="282.8" y="295">3</text>
<text x="332.8" y="295">2</text>
<text x="387.8" y="295">1</text>
</g>
<g font-size="4.5">
<text x="342.6" y="245.3">Main Assembly</text>
<text x="371.7" y="264.6">Centigrade Ind. Inc.</text>
</g>
<g font-size="4.2">
<text x="65" y="17.4">6x</text>
<text x="75.3" y="17.4">12.0</text>
<text x="396.4" y="18.2">40.0</text>
<text x="372.1" y="29.7">20.0</text>
<text x="369.9" y="41.3">2.0</text>
<text x="185.6" y="50.7">A</text>
<text x="18.1" y="56.4">300.0</text>
<text x="30.1" y="61.6">240.0</text>
<text x="93.8" y="65.2">20.0</text>
<text x="397.3" y="62.9">300.0</text>
<text x="114" y="69.8">170.0</text>
<text x="100.2" y="74.5">10.5</text>
<text x="29.2" y="95.7">20.0</text>
<text x="70.3" y="96.7">76.0</text>
<text x="100.8" y="96.7">16.0</text>
<text x="368.3" y="97">20.0</text>
<text x="190.3" y="104.2">18x76=1368.0</text>
<text x="197.3" y="113.7">1580.0</text>
<text x="376.8" y="122.5">18.5</text>
<text x="35.8" y="127.2">20.0</text>
<text x="69" y="130.7">6x</text>
<text x="79.3" y="130.7">12.0</text>
<text x="285.1" y="130.4">20.0</text>
<text x="377" y="139.9">8.5</text>
<text x="387.5" y="148.2">DETAIL A</text>
<text x="385.2" y="152.4">SCALE 1 : 1</text>
<text x="35.7" y="165.6">240.0</text>
<text x="298.7" y="166.4">412.0</text>
<text x="90.7" y="171.7">4x</text>
<text x="101" y="171.7">10.5</text>
<text x="283.4" y="178.7">222.0</text>
<text x="81.6" y="190.4">68.8</text>
<text x="239.7" y="189.2">68.8</text>
<text x="38.1" y="203.8">70.0</text>
<text x="66" y="203.8">90.0</text>
<text x="259.6" y="201.2">90.0</text>
<text x="283.8" y="201.2">70.0</text>
<text x="147" y="211.2">1580.0</text>
<text x="59.6" y="228.2">Flat Pattern</text>
<text x="59.6" y="232.4">Thk: 2</text>
<text x="59.6" y="236.6">QTY : 2</text>
<text x="59.6" y="240.7">Right &amp; Left</text>
<text x="346.2" y="278.8">8125005-Damper 1500x1500</text>
</g>
<g font-size="2.8">
<text x="287" y="255.9">A.Safari</text>
<text x="287" y="260.1">A.Jokar</text>
<text x="284.7" y="264.2">D.Dehghani</text>
<text x="284.7" y="268.7">H.Mohajeri</text>
</g>
<text font-size="2.1" x="331.8" y="250.7">CLIENT :</text>
<g font-size="2">
<text x="277" y="225.8">Note:</text>
<text x="276.3" y="234.5">UNLESS OTHERWISE SPECIFIED:</text>
<text x="276.3" y="237">DIMENSIONS ARE IN MILLIMETERS</text>
<text x="311.3" y="234.5">DEBURR AND</text>
<text x="311.3" y="237">BREAK SHARP</text>
<text x="311.3" y="239.5">EDGES</text>
<text x="342.6" y="236">DO NOT SCALE DRAWING</text>
<text x="391" y="236.6">REVISION:</text>
<text x="403.9" y="236.6">00</text>
<text x="331.8" y="240.8">TITLE:</text>
<text x="389" y="242.2">QTY: 1 Set</text>
<text x="288.5" y="251.7">NAME</text>
<text x="304.2" y="251.7">SIGNATURE</text>
<text x="321.2" y="251.7">DATE</text>
<text x="274.8" y="255.9">DRAWN</text>
<text x="318" y="255.9">1402.02.20</text>
<text x="275.1" y="260.1">CHK'D</text>
<text x="274.6" y="264.2">APPV'D</text>
<text x="275.9" y="268.7">Q.C.</text>
<text x="275" y="273">MATERIAL:</text>
<text x="302.9" y="273">WEIGHT:</text>
<text x="330" y="272.5">DWG NO.</text>
<text x="330.1" y="285.6">SCALE:</text>
<text x="374.5" y="285.6">SHEET 1 OF 17</text>
</g>
</svg>
